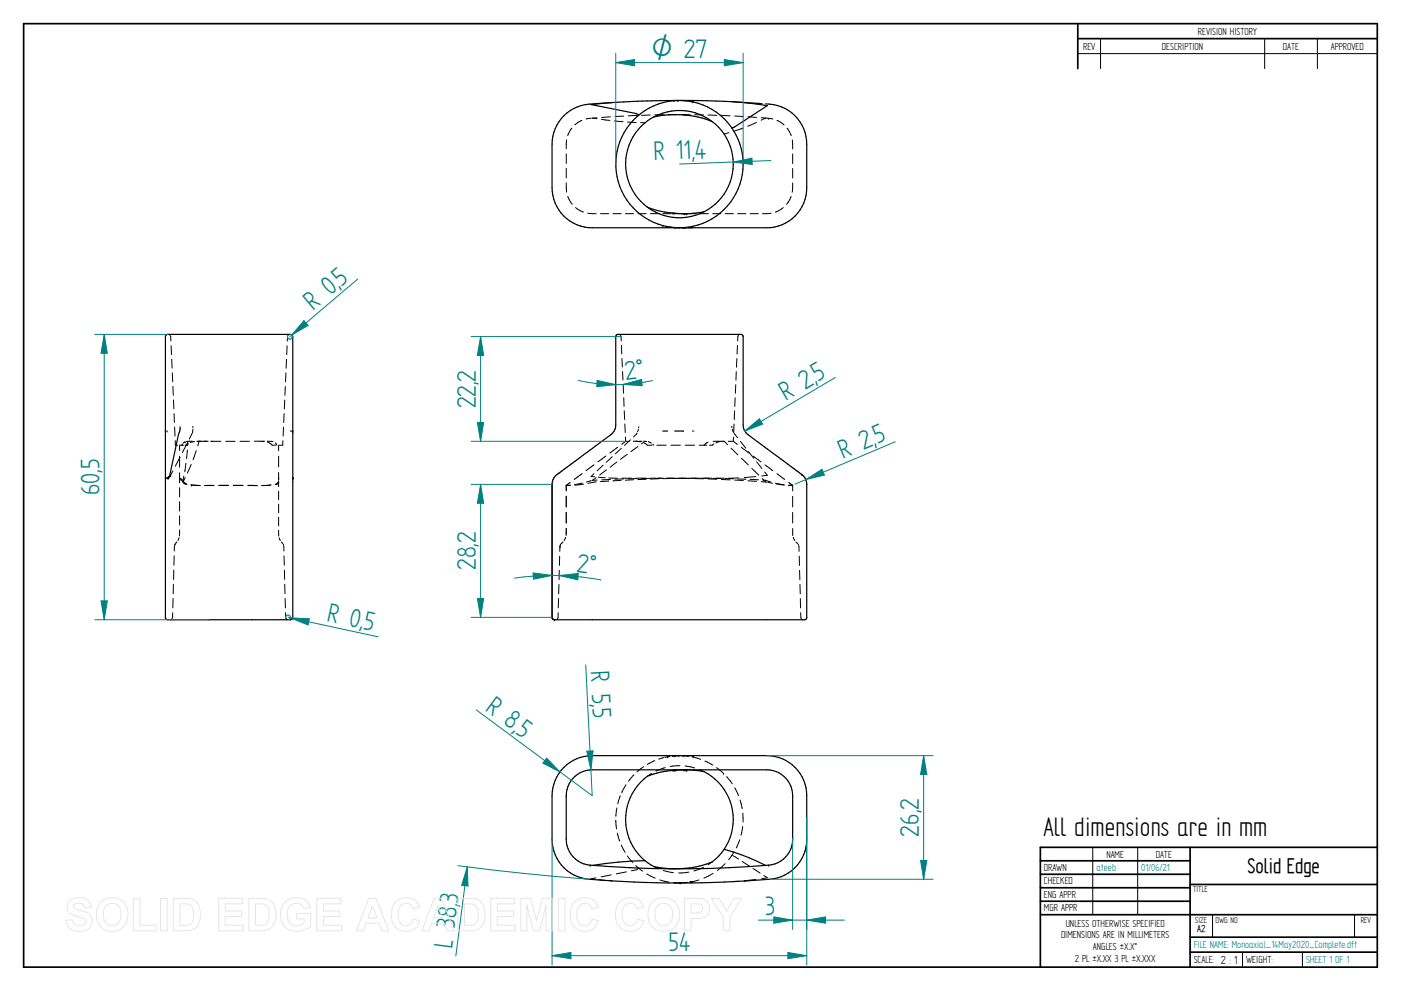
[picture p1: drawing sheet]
<svg xmlns="http://www.w3.org/2000/svg" width="594mm" height="420mm" viewBox="0 0 594 420" stroke-linecap="round" stroke-linejoin="round" font-family="sans-serif">
<g fill="none" stroke="#000" stroke-width=".72">
<path d="M10 10h574v400h-574zM457 10v19.1M457 16.4h127M504.6 359.2v50.8M584 359.2h-142.9v50.8M441.1 365h63.5M441.1 370.7h63.5M441.1 376.4h63.5M504.6 375h79.4M441.1 382.1h63.5M441.1 387.8h142.9M504.6 397.3h79.4"/>
<path d="M504.6 403.7h79.4"/>
</g>
<g fill="none" stroke="#000" stroke-width=".42">
<path d="M466.7 16.4v12.7M536.3 16.4v12.7M558.6 16.4v12.7M457 22.7h127M240.3 59.3l-.2 3.8M242.5 54.4l-1.8 3.1M246.8 51.1l-3.1 1.9M250.6 50.1l-2.1 .4M251 50.1h.3M251.3 50.1l1.8 .2M253.2 50l-1.9 .1M255 50.6l3.6 .5"/>
<path d="M258.8 49.5l-3.7 .3M260.5 51.3l3.7 .3M264.4 49.2l-3.6 .2M266.1 51.7l3.6 .2M270.1 48.9l-3.7 .2M271.6 52l1.9 .1M275.8 48.8l-3.8 .1M281.4 48.6l-3.7 .1M285.6 48.6h.4M285.7 42.6h1.4M286.5 48.6h.3M287 48.6h-3.7"/>
<path d="M287.4 42.6h.1M287.5 42.6h.1M287.6 42.6h.1M287.8 42.6h.4M288.5 42.6l2.7 .2M289 48.6h3.7M290 48.8h.3M290.6 48.8h.2M292.6 43l1.4 .2M293.6 43.1h.1M294.6 48.6l3.7 .1M300.2 48.8l3.7 .1"/>
<path d="M305.9 48.9l3.7 .2M309.1 56.3l-2 .6M311.5 49.2l3.7 .2M315 54.3l-3.9 1.4M317.2 49.5l3.6 .3M320.8 51.9l-3.8 1.6M322 43.9h1.2M322.8 49.9l1.8 .1M324.4 44l1.3 .1M324.6 50l.2 .1M324.6 50l-1.8 1M325.1 50.1h.4"/>
<path d="M325.7 50.1l.2 .1M325.9 50.2l1.8 .3M325.9 50.2h.1M329.5 51.1l3 1.9M333.7 54.4l1.8 3.1M336 59.4l.1 3.8M240.1 65.2v4.1M240.1 71.4v4M240.1 77.5l.2 3.9M336.1 65.3v4M336.1 71.4v4.1M336.1 77.6l-.2 3.9"/>
<path d="M240.8 83.4l1.8 3.2M244 88l3.3 1.9M249.2 90.4l3.6 .2M254.6 90.6h3.5M259.9 90.6h3.5M265.2 90.6h3.5M270.5 90.6h3.5M275.8 90.6h3.5M281 90.6h3.6M282.3 96h.1M282.4 96h.1M283.1 96.1h.1"/>
<path d="M283.6 96.2l1.1 .1M285.4 90.3l.1 .1M285.4 90.3h.1M285.6 90.4h.2M285.9 96.4l2.3 .2M285.9 90.4h.1M286 90.4h.1M286.1 96.5h.1M286.3 90.6h3.5M289.7 96.5h.1M289.9 90.6h.1M290 90.6h.1"/>
<path d="M290.2 90.6h.1M290.3 90.6h.1M290.4 90.6h.4M290.5 96.6h-1.1M290.6 90.6h.3M291 90.6h.1M291.1 90.6h.1M291.2 90.6h.1M291.6 90.6h3.5M296.9 90.6h3.5M302.2 90.6h3.5M307.5 90.6h3.5"/>
<path d="M312.8 90.6h3.5M318 90.6h3.6M327 90.4l-3.7 .2M332.1 88l-3.2 1.9M335.4 83.5l-1.9 3.2M335.4 83.4v.1M71.4 141.8h.2M71.9 141.9l.3 .3M72.3 142.5l.2 2.1M72.6 146.6l.1 3.7M72.8 152.3l.2 3.8M73.1 158.1l.1 3.7"/>
<path d="M121.2 158.1l-.1 3.8M121.5 152.4l-.2 3.7M121.7 146.6l-.1 3.8M122 142.5l-.2 2.1M122.4 141.9l-.3 .3M122.9 141.8h-.2M262.3 141.8h.2M262.8 141.9l.4 .3M263.3 142.5l.1 2M263.5 146.4l.1 3.7M263.7 152l.2 3.6M264 157.5l.2 3.7"/>
<path d="M312.2 157.6l-.1 3.6M312.5 152l-.2 3.7M312.7 146.5l-.2 3.6M312.9 142.5l-.1 2.1M313.3 141.9l-.3 .3M313.9 141.8h-.3M73.3 163.8l.2 3.8M73.6 169.6l.1 3.8M73.8 175.3l.1 3.8M120.5 175.4l-.2 3.8M120.7 169.6l-.1 3.8M121 163.9l-.2 3.7"/>
<path d="M264.2 163.1l.2 3.6M264.5 168.6l.1 3.7M264.7 174.2l.2 3.6M265 179.7l.1 3.7M311.3 179.8l-.2 3.6M311.5 174.2l-.1 3.7M311.7 168.7l-.1 3.6M312 163.1l-.2 3.7M70.7 182.8h.1M70.9 182.8h.1M73.3 199.6l-1 1.9M74 181.1l.2 3.8"/>
<path d="M74.3 186.8l.1 2h.9M76.2 188.8v2.3M76.2 193.4v4.7M76.3 193.8l-2 3.9M77.3 188.3h.1M77.3 188.3l-.1 .5M77.8 188.8h-1.5M78.5 187.3l-.8 .6M78.5 187.3h.1M78.9 196.4l-.5 3.6M79.3 188.1l-2 3.8M79.5 190.8l-.4 3.7"/>
<path d="M79.6 187.1l-.5 .1M79.6 187.1l-.1 1.8M79.8 188.1l-.7 .7h-.6M81.1 196.9l-1.6 3.7M81.4 183.7l-1.1 2.4M81.6 187.1h-2M81.7 183.1h.1M81.8 180.8v.5M81.8 181.9l-.1 1.2M82.5 187.2l-1.8 .4M83.2 191.1l-1.3 3.8M83.6 187.1h4"/>
<path d="M84.4 187.1l-.5 2M84.4 187.1h-.9M84.4 187.1h1M86.4 187.1h1.9M89.3 187.1h.9M89.7 187.1h4M95.7 187.1h4M101.8 187.1h3.9M107.8 187.1l4 .1M112.2 187.1h-1.2M113.4 187.1l2.3 .1M113.4 187.1h.1"/>
<path d="M113.8 187.6l1.6 1.2h1.5M116.8 187.8l.6 1M118.1 193.4v4.6M118.1 188.8v2.3M120 186.9l-.1 1.9h-1.5M120.2 181.1l-.1 3.8M124.1 182.9h.1M124.1 182.8h.1M251.9 197.1l-3.4 2.4M255.7 197.2l-2.5 2.4M256.9 193.3l-3.3 2.5M257.2 199.2l-2.9 2.2"/>
<path d="M259.6 193.6l-2.5 2.4M261.6 195.9l-2.9 2.2M262 189.6l-3.4 2.5M263.5 190.1l-2.6 2.3M265.2 185.3l.1 1.8M265.3 187.1h1.6M265.3 187.1l-1.7 1.2M266 192.6l-2.9 2.1M267.3 186.5l-2.5 2.3M268.5 187.1l3.1 .2M270.1 183.6l-1.5 1.7M270.4 187.1h-.6"/>
<path d="M270.5 189.3l-3 2.2M270.7 182l-.3 1M270.9 180.9l-.1 .5M271.1 187.1h1.2M272.9 187.1h.6M273.2 187.9l1.3 .9h2M273.5 187.1l.7 .1M273.5 187.1l-1.5 1.1M274.9 187.3l1.3 .6M276.8 188.3l.4 .5M278.5 188.8h4M284.5 188.8h4"/>
<path d="M290.5 188.8h4M293.6 182.8h.2M294.1 182.8h.2M296.5 188.8h3.2M300.2 187.5l-1.7 1.3M302.3 187.1h4.3M302.7 188.2l-.7 .6h-1.1M305.3 187.2l-1.7 .6M306.2 187.1h.9l1.4 1.5M308.8 187.1h2.1M310 190l2.9 2.8M310.3 180.8l.1 .6"/>
<path d="M310.5 182l.4 1.1M310.9 187.1l1.7 1.3M311 185.3l-.1 1.8M311.3 183.7l1.5 1.9M313.9 187.1l2.3 2.9M314.3 189.7l3.3 2.4M314.4 194.3l2.9 2.8M317.4 191.5l2.3 2.8M318.8 198.6l2.9 2.8M319.4 193.4l3.3 2.4M320.8 195.8l2.3 2.8M324.4 197.1l3.3 2.5"/>
<path d="M71 202.6l-.3 .1M71.3 202.3h.1M71.8 201.9l-.5 .4M72.1 201.7h.1M72.2 201.7h.1M72.3 201.6h.1M72.3 201.5h.1M76.2 200.4v4.4M76.2 206.8v3.9M76.2 212.7v4M76.2 218.7v3.9M76.2 202.8h.1"/>
<path d="M76.2 202.8l.1 .3M76.2 202.7h.1M76.4 202.8h.1M76.6 203.4l.5 .5M76.7 203l.4 .2M77.4 204.1l.2 .2M77.6 204.3l.5 .7 1.2 .4M77.7 203.8h.1M77.7 203.7h.1M77.7 203.9h.1M77.7 203.9l.4 .6 .9 .6M78 201.8l-.4 1.8-.2-.1"/>
<path d="M78.5 202.5l-.9 1.8M81 205.5l1.8 .2M81.1 205.7l1.7 .1M81.1 205.7h.1M82.8 205.8l1.9 .1M82.8 205.7l2.1 .2M86.7 205.9h4M90.7 205.8h-3.9M92.8 205.8h4.1h-4.1M98.9 205.8h4.1M99 205.8h4M105.1 205.8l3.9 .1"/>
<path d="M105.1 205.9h4M110.9 205.9h.5M114.7 205.7l-3.3 .2M115 205.6l-3.6 .3M118.1 202.7v.1M118.1 200.3v2.3M118.1 202.5h.1M118.1 202.9h.1M118.1 202.7v.8M118.1 204v2.3M118.1 208.2v3.7M118.1 213.7v3.7"/>
<path d="M118.1 219.3v3.6M118.1 203.8l-.2 .7-.9 .6M118.1 204.6l-.4 .6-1 .3M124.1 202.6h.1M124.2 202.6h.1M240.1 205.8h1.8M240.1 205.8v2.3M240.1 210.4v4.5M240.1 217.2v4.5M240.2 205.7h.1M241.8 204.5l-1.6 1.2M241.8 205.7l-1.7 .2"/>
<path d="M246.8 200.8l-3.3 2.4M246.9 204.8l-3.3 .7M247.4 205.3l-3.6 .4M250.6 203.8l-1.9 .6M251.3 203.6l-.3 .1M251.9 200.8l-1.3 1.2 1.5 .1M252.8 202.5l-1.5 1.1M252.8 204.3l-3.5 .6M253.2 203.5l-1.9 .1M253.7 202.3l2.9 .3M258.1 204l-3.5 .2M258.1 202.6l3.6 .1"/>
<path d="M258.9 203.3l-3.8 .2M263.4 203.7l-3.5 .2M263.7 202.7h4.1M264.5 203.1l-3.7 .1M268.7 203.4l-3.5 .2M269.8 202.7h4M270.1 202.9l-3.7 .1M274 203.2l-3.5 .1M275.8 202.8l-3.8 .1M275.9 202.7h2M278.8 202.7h1.8M279.3 203l-3.5 .1"/>
<path d="M281.4 202.8h-3.7M282.4 202.7h3.5M283.3 202.8h3.8M284.6 202.9h-3.6M287.7 202.7h3.5M289 202.8l3.7 .1M289.8 202.8h-3.5M291.6 202.8h3.5M293.1 202.7h3.4M294.6 202.9l3.7 .1M296.9 202.8h3.5M298.4 202.7h3.5"/>
<path d="M300.3 203.1l3.6 .1M302.2 202.8l3.5 .1M303.7 202.7h3.5M305.9 203.3l3.7 .2M307.5 202.9l3.5 .1M311.5 203.5l3.7 .2M312.8 203.1l3.5 .1M313.1 202.6l-4.1 .1M317.2 203.8l3.6 .3M318.1 203.2h.1M318.2 203.2l3.4 .2M320.5 202.1l-4.9 .4"/>
<path d="M322.8 204.2l1.8 .1M323.2 202.9l1.4 1.4M323.4 203.5l3.4 .8M324.3 200.1l1.1 1.4-2.4 .3M324.6 204.3l.4 .1M325.5 204.5l2.1 .4M328.7 204.9l3.7 .6M329.3 205.2l3.4 .5M329.4 200.8l3.3 2.5M334.3 205.7l1.8 .2M334.4 205.7l1.7 .1M334.5 204.6l1.6 1.2"/>
<path d="M336.1 205.8v2.3M336.1 210.4v4.5M336.1 217.3v4.4M73.9 235.7l-.2 3.9M74 231.4l-.1 2.2M74.2 230.7l-.2 .4M74.2 230.7h.1M75 229.7l-.5 .7M75.9 228l-.5 1.2M76.2 224.7l-.1 2.5M118.1 224.8l.1 2.5M118.4 228l.5 1.2"/>
<path d="M119.3 229.8l.5 .6M120.1 230.7l.2 .4M120.3 231.4l.1 2.2M120.4 235.7l.2 3.9M237.3 235.8l-.1 3.9M237.4 231.8v2M237.4 231.8h.1M237.5 231.6l-.1 .2M237.8 230.7l-.3 .5M238.8 229.7l-.8 .8M239.9 227.8l-.7 1.4M240.1 224.1l-.1 2.9"/>
<path d="M336.1 224.1l.1 3M336.4 227.8l.6 1.4M337.5 229.8l.7 .7M338.4 230.7l.3 .5M338.7 231.6l.1 2.2M338.9 235.8l.1 3.9M73.2 259.8l-.1 2.2M73.4 253.7l-.1 4M73.5 247.7l-.1 4M73.7 241.7l-.1 4M120.6 241.7l.1 4M120.7 247.7l.2 4"/>
<path d="M120.9 253.7l.1 4M121.1 259.8l.1 2.2M236.7 259.8l-.1 2.2M236.8 253.8l-.1 3.9M237 247.8l-.1 4M237.1 241.8v3.9M339 241.8l.2 3.9M339.2 247.8l.1 4M339.4 253.8l.1 3.9M339.5 259.8l.1 2.2M72.4 262.7l-.2 .1M73 262.3l-.4 .3"/>
<path d="M121.3 262.3l.3 .3M121.9 262.7l.2 .1M235.8 262.7l-.2 .1M236.5 262.3l-.4 .3M339.7 262.3l.4 .3M340.3 262.7l.3 .1M263 337.4l-1 3.4M263.7 335.7h.1M265.5 332.7l-1.7 3M268.8 328.5l-2.3 2.7M272.9 325.1l-2.8 2.1M276.3 328l-1.8 1.1"/>
<path d="M277.6 322.5l-3.1 1.6M281.4 321.2l-2.1 .7M282.1 325.5l-3.9 1.4M283.1 320.8h.1M283.7 320.8l-1.8 .3M284 320.7l-.9 .1M285.4 326.6h.1M285.8 326.6h-.2M286 326.6h.1M286.1 320.5h.1M286.8 320.4l-.7 .1M287.6 320.4h1.1"/>
<path d="M287.8 320.4h.1M287.8 320.4l-2.7 .2 1-.1M288.3 324.7l-4.1 .3M289.3 320.4h.4M289.3 320.4h1.3M289.7 320.4l1.9 .2M289.7 320.4h.1M289.9 326.4h.1M290 326.4h.1M290.2 326.4h.1M290.3 326.4h.1M290.5 324.8l4.1 .8"/>
<path d="M290.6 326.4h.1M290.7 326.4h.1M290.9 326.4h.1M291.1 326.4h.1M291.2 326.4h.1M291.6 320.4h.1M291.7 320.4h.4M291.7 320.4h.1M291.8 320.4h.1M292.2 320.4h.1M292.3 320.4h.3M292.4 320.4h.8"/>
<path d="M292.9 320.4h.5M293.5 320.9l3.6 1M293.6 320.4h.1M293.7 320.4h.1M293.8 320.4h.1M293.9 320.4h.1M294 320.4h.1M296.6 326.3l1.9 .9M298.9 322.7l3.4 1.7M303.9 325.5l2.9 2.4M306.8 327.9h.1M308.2 329.3l2.3 3"/>
<path d="M311.5 334l1.6 3.4M313.8 339.2l.9 3.6M261.1 347.9l.3 3.5M261.1 347.9h.1M261.6 342.6l-.5 3.5M261.8 353.2l1 3.4M263.4 358.3l1.7 3.1M313.7 356l-1.5 3.5M314.9 350.4l-.7 3.8M315 344.8l.1 3.7M463.4 359.2v28.6M482.4 359.2v28.6"/>
<path d="M252.7 372.2l-2.1 .4 1.5 .2M253.7 373l2.9 .3M258.1 373.3l1.5 .2M259.2 370.9l-4.3 .9M265.6 369.7l-4.2 .8M266.1 362.9l2.2 2.8M269.6 367l1.3 1.2M270 368.7l-2.2 .5M270.5 368.3l-.3 .2M270.7 368.2h.2M270.9 368.2l1.6 1.2M274.2 370.5l3.6 1.8"/>
<path d="M277.2 367.4l2 .9M279.8 373.1l4 .9M281.3 369.1l4.2 .9M285.7 374.4h1.4M285.8 374.3l3 .1M288.4 374.4h.1M289.2 374.3l-.8 .1M291.2 374.1l-2.8 .3M291.6 374.1l-1.5 .2M291.7 374.1l-1.9 .2M292.1 369.7l-4.3 .4M293.3 373.9l-.8 .1"/>
<path d="M293.4 373.8h.1M293.6 373.8h-.1M293.6 373.8h.1M293.6 373.8l-.9 .2M294 373.7l-1.4 .2M296.4 373.1l-2.2 .6M298.3 367.7l-4 1.6M302 365.4l-1.8 1.2M302.3 370.3l-3.8 2M307.5 366.2l-3.3 2.9M310.3 362.8l-1.3 1.7M310.5 362.7l-.2 .1"/>
<path d="M310.8 362.8l.4 .2M311.3 361.2l-1 1.6M311.4 363.1l1.8 1.1M313.2 373.6l-2.5 .2M314.7 365.3l3 1.9M315.6 373.4h.1M319.3 368.2l3 2M320.5 372.9l-4.9 .5M323.9 371.2l1.5 1-2.4 .3M514.2 387.9v9.4M574.4 387.9v9.4M526.9 403.7v6.3"/>
<path d="M552.3 403.7v6.3"/>
</g>
<g fill="none" stroke="#000" stroke-width=".51">
<path d="M259.6 43.5l-9 .8 19.3 3.9 1 .6M259.6 43.5l-9.8 .7a17 17 0 0 0-15.7 16.9v18.5a17 17 0 0 0 17 17h74a16.9 16.9 0 0 0 17-17v-18.5a17 17 0 0 0-16.4-17M277.2 49.6a22.9 22.9 0 0 1 24.8 2M277.2 49.6a22.7 22.7 0 0 0-2.7 38.2M277.2 49.6a42.6 42.6 0 0 1 24.8 2M287.4 42.6l-15 .2-12.8 .7M288.2 42.6l22.5 .5M302 51.6a22.7 22.7 0 0 1-3.5 38.2M310.7 43.1l14.7 1.7-13.7 8.9-1.4 .5M310.7 43.1l11.3 .8M274.5 87.8a45.2 45.2 0 0 0 24 2M274.5 87.8a22.7 22.7 0 0 0 24 2"/>
<path d="M76.4 180.9l-.2 2.1-4.6 19.3M123.2 182.8h.4M124.1 182.8h.1M281 182.8h2.1M286.1 182.8l3.6 .1M71.2 202.6l-1.1 .1M71.6 202.3l-.3 .2M124.2 202.5v-59.8l-.3-.7-.8-.2h-51.9l-.8 .2-.3 .7v119l.3 .8 .8 .3h51.9l.8-.3 .3-.8v-59M234.1 205.1a7 7 0 0 1 3.5-4.9l17-12.7a16.3 16.3 0 0 0 6.2-5.5l.3-1.7v-37.6l.3-.7 .7-.2h52l.7 .2 .3 .7v37.6a5.6 5.6 0 0 0 3.2 4.8l20.8 15.4a5.9 5.9 0 0 1 3 4.8v56.4l-.3 .8-.7 .3-106.4-.1-.6-1v-56.4M239.1 325.4a16.6 16.6 0 0 1 12-5h74a17 17 0 0 1 17 17v18.5a17 17 0 0 1-15.8 16.9 450.3 450.3 0 0 1-78.1-.2 17 17 0 0 1-14.1-16.7v-18.5a17.1 17.1 0 0 1 5-12zM242.9 330.1l.9-1a11.1 11.1 0 0 1 7.3-2.7h74a11 11 0 0 1 11 11v18.5a11.1 11.1 0 0 1-10.2 10.9 449.1 449.1 0 0 1-77-.2 11 11 0 0 1-8.8-10.7l.1-19.9a11.1 11.1 0 0 1 2.7-5.9zM285.4 326.6l-4.1 .6a15.3 15.3 0 0 0-12.2 7.6 22.6 22.6 0 0 0 4.4 30.1"/>
<path d="M286.5 326.5l-1.1 .1M291 326.4l-4.5 .1M291.3 326.4h1.2a15.2 15.2 0 0 1 13.4 6.8 22.8 22.8 0 0 1 1.2 26.9M273.5 364.9a153.5 153.5 0 0 0-22.2 2M273.5 364.9a11 11 0 0 0 8.4 3.2l2.8 .2M287.9 374.4h.5M307.1 360.1a89.1 89.1 0 0 1 17.5 6.8M307.1 360.1a16.6 16.6 0 0 1-13.4 7.7l-8.1 .5"/>
<circle cx="288.1" cy="69.6" r="27"/>
</g>
<g fill="#000">
<circle cx="285.7" cy="42.6" r=".25"/>
<circle cx="281" cy="95.6" r=".25"/>
<circle cx="290.5" cy="96.6" r=".25"/>
<circle cx="70.1" cy="182.8" r=".25"/>
<circle cx="71.2" cy="202.6" r=".25"/>
<circle cx="71.3" cy="202.6" r=".25"/>
<circle cx="71.5" cy="202.4" r=".25"/>
<circle cx="71.6" cy="202.3" r=".25"/>
<circle cx="124.2" cy="202.7" r=".25"/>
<circle cx="124.2" cy="202.6" r=".25"/>
<circle cx="236.1" cy="201.3" r=".25"/>
<circle cx="340.1" cy="201.3" r=".25"/>
<circle cx="235.1" cy="262.8" r=".25"/>
<circle cx="285.4" cy="326.6" r=".25"/>
<circle cx="286.3" cy="326.5" r=".25"/>
<circle cx="291.1" cy="326.4" r=".25"/>
<circle cx="291.2" cy="326.4" r=".25"/>
<circle cx="250.3" cy="366.8" r=".25"/>
<circle cx="325.9" cy="366.8" r=".25"/>
</g>
<path d="M234.1 355.9v53.3M342.1 346.6v62.6M234.1 405.2l8-1.4v2.7z" fill="none" stroke="#008080" stroke-width=".42"/>
<path d="M234.1 405.2l8-1.4v2.7z" fill="#008080"/>
<path d="M334.1 403.8l8 1.4-8 1.3z" fill="none" stroke="#008080" stroke-width=".42"/>
<path d="M334.1 403.8l8 1.4-8 1.3z" fill="#008080"/>
<path d="M325.1 320.4h70.6M326.3 372.8h69.4M390.3 364.8h2.7l-1.3 8zM234.1 405.2h108" fill="none" stroke="#008080" stroke-width=".42"/>
<path d="M390.3 364.8h2.7l-1.3 8z" fill="#008080"/>
<path d="M391.7 320.4l1.3 8h-2.7z" fill="none" stroke="#008080" stroke-width=".42"/>
<path d="M391.7 320.4l1.3 8h-2.7z" fill="#008080"/>
<path d="M391.7 320.4v52.4M194.2 367a1015.9 1015.9 0 0 0 55.6 5.8M198.2 367.5l-4.9 37.8M198.2 367.5l.3 8.2-2.7-.4z" fill="none" stroke="#008080" stroke-width=".42"/>
<path d="M198.2 367.5l.3 8.2-2.7-.4z" fill="#008080"/>
<path d="M202 301l49.1 36.4M231.8 321.4l5.6 5.9-7.2-3.7z" fill="none" stroke="#008080" stroke-width=".42"/>
<path d="M231.8 321.4l5.6 5.9-7.2-3.7z" fill="#008080"/>
<path d="M248.4 281.9l2.7 55.5M248.8 318.5l2.7-.2-.9 8.1z" fill="none" stroke="#008080" stroke-width=".42"/>
<path d="M248.8 318.5l2.7-.2-.9 8.1z" fill="#008080"/>
<path d="M199.8 142.7h63.7M203.8 142.7l1.3 8h-2.7zM199.8 187.1h65.5" fill="none" stroke="#008080" stroke-width=".42"/>
<path d="M203.8 142.7l1.3 8h-2.7z" fill="#008080"/>
<path d="M202.4 179.1h2.7l-1.3 8z" fill="none" stroke="#008080" stroke-width=".42"/>
<path d="M202.4 179.1h2.7l-1.3 8z" fill="#008080"/>
<path d="M203.8 142.7v44.4M199.8 205.4h34.3M203.8 205.4l1.3 8h-2.7zM199.8 261.7h34.3" fill="none" stroke="#008080" stroke-width=".42"/>
<path d="M203.8 205.4l1.3 8h-2.7z" fill="#008080"/>
<path d="M202.4 253.7h2.7l-1.3 8z" fill="none" stroke="#008080" stroke-width=".42"/>
<path d="M202.4 253.7h2.7l-1.3 8z" fill="#008080"/>
<path d="M203.8 205.4v56.3M237.1 244l8.1-.8-.2 2.6z" fill="none" stroke="#008080" stroke-width=".42"/>
<path d="M237.1 244l8.1-.8-.2 2.6z" fill="#008080"/>
<path d="M226.1 242.9l8 1.1-7.9 1.6z" fill="none" stroke="#008080" stroke-width=".42"/>
<path d="M226.1 242.9l8 1.1-7.9 1.6z" fill="#008080"/>
<path d="M218.2 245.1a112.8 112.8 0 0 1 36.6 .8M336.1 355.3v38.8M342.1 355.9v38.2M328.1 388.7l8 1.4-8 1.3z" fill="none" stroke="#008080" stroke-width=".42"/>
<path d="M328.1 388.7l8 1.4-8 1.3z" fill="#008080"/>
<path d="M342.1 390.1l8-1.4v2.7z" fill="none" stroke="#008080" stroke-width=".42"/>
<path d="M342.1 390.1l8-1.4v2.7z" fill="#008080"/>
<path d="M253.2 161.3l7.9 1.8-8 .9zM321.6 390.1h36.5" fill="none" stroke="#008080" stroke-width=".42"/>
<path d="M253.2 161.3l7.9 1.8-8 .9z" fill="#008080"/>
<path d="M264.2 163l7.9-2.1 .2 2.6z" fill="none" stroke="#008080" stroke-width=".42"/>
<path d="M264.2 163l7.9-2.1 .2 2.6z" fill="#008080"/>
<path d="M245.2 161.3a72 72 0 0 0 31.5 .1M354.2 160.1l-38.4 22.7M315.8 182.8l6.2-5.3 1.4 2.3z" fill="none" stroke="#008080" stroke-width=".42"/>
<path d="M315.8 182.8l6.2-5.3 1.4 2.3z" fill="#008080"/>
<path d="M379.6 187.3l-42.5 18M341.7 203.3l6.9-4.3 1 2.4z" fill="none" stroke="#008080" stroke-width=".42"/>
<path d="M341.7 203.3l6.9-4.3 1 2.4z" fill="#008080"/>
<path d="M151.7 118.3l-28.8 24.4M128.9 135.9l1.7 2.1-7 4.1zM122.9 141.8a1 1 0 0 1 1 1 1 1 0 0 1-1.1 1 1 1 0 0 1-.9-1.2" fill="none" stroke="#008080" stroke-width=".42"/>
<path d="M128.9 135.9l1.7 2.1-7 4.1z" fill="#008080"/>
<path d="M121.3 262.3a1.01 1.01 0 0 1 .4-1.5 1.01 1.01 0 0 1 1.4 .8 1.01 1.01 0 0 1-1 1.2M122.1 261.7l38.3 8.3M123.1 262l8.1 .3-.6 2.7z" fill="none" stroke="#008080" stroke-width=".42"/>
<path d="M123.1 262l8.1 .3-.6 2.7z" fill="#008080"/>
<path d="M261.1 22.6v47M307.1 25.2l8 1.3-8 1.4zM315.1 22.6v47" fill="none" stroke="#008080" stroke-width=".42"/>
<path d="M307.1 25.2l8 1.3-8 1.4z" fill="#008080"/>
<path d="M261.1 26.5l8-1.3v2.7z" fill="none" stroke="#008080" stroke-width=".42"/>
<path d="M261.1 26.5l8-1.3v2.7z" fill="#008080"/>
<path d="M261.1 26.5h54M310.9 68.7l7.9-1.6 .2 2.6zM326.9 68.1l-38.7 1.5" fill="none" stroke="#008080" stroke-width=".42"/>
<path d="M310.9 68.7l7.9-1.6 .2 2.6z" fill="#008080"/>
<path d="M40.2 141.8h31M42.8 254.8h2.7l-1.3 8zM40.2 262.8h48.5" fill="none" stroke="#008080" stroke-width=".42"/>
<path d="M42.8 254.8h2.7l-1.3 8z" fill="#008080"/>
<path d="M44.2 141.8l1.3 8h-2.7z" fill="none" stroke="#008080" stroke-width=".42"/>
<path d="M44.2 141.8l1.3 8h-2.7z" fill="#008080"/>
<path d="M44.2 141.8v121" fill="none" stroke="#008080" stroke-width=".42"/>
<g fill="none" stroke="#e6e6e6" stroke-width=".42">
<path d="M29.6 381.8a6.5 6.5 0 0 1 8.5 .8l.6 2.2-2.8 .1a2.7 2.7 0 0 0-2.1-2 2.7 2.7 0 0 0-2.7 1.1 1.87 1.87 0 0 0 2.2 1.8l1.4 .4a4.4 4.4 0 0 1 4 6.2 6.4 6.4 0 0 1-9.1 1.3l-1.2-1.8-.5-1.7 2.7-.3a2.94 2.94 0 0 0 2.6 2.6 2.94 2.94 0 0 0 3.1-1.9 2.67 2.67 0 0 0-2.9-1.8 4.9 4.9 0 0 1-5-4.3l.4-1.6zM43.1 382.1a6.9 6.9 0 0 1 8.2-.5 6.9 6.9 0 0 1 2.8 7.7 6.7 6.7 0 0 1-8 5.5 6.7 6.7 0 0 1-5.1-8.3 6.4 6.4 0 0 1 2.1-4.4zM44.8 384.2a3.9 3.9 0 0 1 4.6-.8 3.9 3.9 0 0 1 2 4.3 3.8 3.8 0 0 1-1.9 4.3 3.8 3.8 0 0 1-4.6-.7 6.6 6.6 0 0 1-.1-7.1zM56.5 381h2.8v11.3h6.9v2.3h-9.7zM68.1 380.9h2.8v13.7h-2.8zM73.5 380.9h5a5.9 5.9 0 0 1 6.5 7 5.9 5.9 0 0 1-6.3 6.7h-5.2zM76.3 383.2h1.8a3.4 3.4 0 0 1 4 3.9v1.2a3.2 3.2 0 0 1-3.8 4h-2zM92.7 380.9h10.2v2.3h-7.4v3h6.9v2.4h-6.9v3.7h7.7v2.3h-10.5zM105.5 380.9h5.1a5.9 5.9 0 0 1 6.4 7 5.9 5.9 0 0 1-6.3 6.7h-5.2zM108.3 383.2h1.9a3.4 3.4 0 0 1 4 3.9v1.2a3.2 3.2 0 0 1-3.8 4h-2.1zM120.9 382.4a7.3 7.3 0 0 1 9.7 .1l1 2.2-2.7 .5a3.7 3.7 0 0 0-4.6-2 3.7 3.7 0 0 0-2.5 4.4 4.2 4.2 0 0 0 2.2 4.5 4.2 4.2 0 0 0 5-.8v-1.7h-3.2v-2.3h6v5.4a8.1 8.1 0 0 1-11.8-.8 8.3 8.3 0 0 1 .9-9.5zM134.4 380.9h10.2v2.3h-7.4v3h6.9v2.4h-6.9v3.7h7.6v2.3h-10.4z"/>
<path d="M156.4 380.9h3l5.5 13.7h-3l-1.2-3.1h-5.5l-1.1 3.1h-3zM157.9 384.1l1.9 5.1h-3.7zM167.7 382.5a6 6 0 0 1 10.2 2.1l-2.8 .7a3.2 3.2 0 0 0-3.9-2.2 3.2 3.2 0 0 0-2.4 3.8 4.6 4.6 0 0 0 2.5 5.5 3.2 3.2 0 0 0 4-2.8l2.6 .8a6.1 6.1 0 0 1-7.2 4.3 6.1 6.1 0 0 1-4.8-6.8 7.7 7.7 0 0 1 1.8-5.4zM184.1 380.9h3.1l5.5 13.7h-3l-1.2-3.1h-5.5l-1.1 3.1h-3zM185.7 384.1l1.9 5.1h-3.8zM194.2 380.9h5a5.9 5.9 0 0 1 6.5 7 5.9 5.9 0 0 1-6.3 6.7h-5.2zM197 383.2h1.8a3.4 3.4 0 0 1 4 3.9v1.2a3.2 3.2 0 0 1-3.8 4h-2zM208.1 380.9h10.2v2.3h-7.4v3h6.9v2.4h-6.9v3.7h7.6v2.3h-10.4zM220.8 380.9h4.2l2.5 9.3 2.4-9.3h4.2v13.7h-2.5l-.1-10.8-2.7 10.8h-2.7l-2.7-10.8v10.8h-2.6zM236.8 380.9h2.8v13.7h-2.8zM243.5 382.5a6 6 0 0 1 10.2 2.1l-2.8 .7a3.2 3.2 0 0 0-3.8-2.2 3.2 3.2 0 0 0-2.4 3.8 4.6 4.6 0 0 0 2.4 5.5 3.2 3.2 0 0 0 4-2.8l2.6 .8a6.1 6.1 0 0 1-7.2 4.3 6.1 6.1 0 0 1-4.7-6.8 7.7 7.7 0 0 1 1.7-5.4zM262.7 382.5a6 6 0 0 1 10.2 2.1l-2.7 .7a3.2 3.2 0 0 0-3.9-2.2 3.2 3.2 0 0 0-2.4 3.8 4.6 4.6 0 0 0 2.4 5.5 3.2 3.2 0 0 0 4-2.8l2.7 .8a6.1 6.1 0 0 1-7.2 4.3 6.1 6.1 0 0 1-4.8-6.8 7.7 7.7 0 0 1 1.7-5.4z"/>
<path d="M277 382.1a6.9 6.9 0 0 1 8.2-.5 6.9 6.9 0 0 1 2.8 7.7 6.7 6.7 0 0 1-8.1 5.5 6.7 6.7 0 0 1-5.1-8.3 6.4 6.4 0 0 1 2.2-4.4zM278.7 384.2a3.9 3.9 0 0 1 4.6-.8 3.9 3.9 0 0 1 1.9 4.3 3.8 3.8 0 0 1-1.8 4.3 3.8 3.8 0 0 1-4.7-.7 6.6 6.6 0 0 1 0-7.1zM290.3 380.9h5.2a4.4 4.4 0 0 1 5.4 4.3 4.4 4.4 0 0 1-5.4 4.2h-2.4v5.2h-2.8zM293.1 383.2h1.8a2.1 2.1 0 0 1 2.6 .6 2.1 2.1 0 0 1 0 2.6 3.4 3.4 0 0 1-2.9 .7h-1.5zM301.6 380.9h3.3l3.2 5.4 3.2-5.4h3.2l-5 7.9v5.8h-2.8v-5.8z"/>
</g>
<g font-size="12.8" fill="#008080">
<text x="277.2" y="68" transform="rotate(-2 277.2 68)">R 11,</text>
<text x="294.8" y="67.3" transform="rotate(-2 294.8 67.3)">4</text>
<text x="144.8" y="121.6" transform="rotate(-40 144.8 121.6)">5</text>
<text x="132.8" y="131.7" transform="rotate(-40 132.8 131.7)">R 0,</text>
<text x="265.4" y="161" transform="rotate(-7 265.4 161)">2°</text>
<text x="346.8" y="162.1" transform="rotate(-30 346.8 162.1)">5</text>
<text x="201.8" y="173" transform="rotate(-90 201.8 173)">22,2</text>
<text x="333.2" y="170.2" transform="rotate(-30 333.2 170.2)">R 2,</text>
<text x="372.1" y="188.3" transform="rotate(-23 372.1 188.3)">5</text>
<text x="357.5" y="194.5" transform="rotate(-23 357.5 194.5)">R 2,</text>
<text x="42.2" y="210.1" transform="rotate(-90 42.2 210.1)">60,5</text>
<text x="201.8" y="241.7" transform="rotate(-90 201.8 241.7)">28,2</text>
<text x="244.3" y="242.4" transform="rotate(7 244.3 242.4)">2°</text>
<text x="138.3" y="263.2" transform="rotate(12 138.3 263.2)">R 0,</text>
<text x="153.7" y="266.5" transform="rotate(12 153.7 266.5)">5</text>
<text x="250.5" y="284.6" transform="rotate(87 250.5 284.6)">R 5,</text>
<text x="205.4" y="301" transform="rotate(37 205.4 301)">R 8,</text>
<text x="251.2" y="300.1" transform="rotate(87 251.2 300.1)">5</text>
<text x="218.3" y="310.6" transform="rotate(37 218.3 310.6)">5</text>
<text x="389.7" y="354.7" transform="rotate(-90 389.7 354.7)">26,2</text>
<text x="194.1" y="383.2" transform="rotate(-83 194.1 383.2)">3</text>
<text x="324.4" y="388.1">3</text>
<text x="191.7" y="402.3" transform="rotate(-83 191.7 402.3)">L 38,</text>
<text x="283.5" y="403.1">54</text>
</g>
<text font-size="12.8" x="442.5" y="354.5">All dimensions are in mm</text>
<text font-size="12.3" fill="#008080" x="276.3" y="24.6">O 27</text>
<text font-size="10.1" x="529" y="370.2">Solid Edge</text>
<text font-size="5.6" x="517.7" y="408.5">2 : 1</text>
<g font-size="4.9">
<text x="507.9" y="14.7">REVISION HISTORY</text>
<text x="459.3" y="21">REV</text>
<text x="492.7" y="21">DESCRIPTION</text>
<text x="544" y="21">DATE</text>
<text x="564.3" y="21">APPROVED</text>
<text x="469.1" y="363.6">NAME</text>
<text x="490.1" y="363.6">DATE</text>
<text x="442.7" y="369.3">DRAWN</text>
<text x="442.7" y="375">CHECKED</text>
<text x="442.7" y="380.7">ENG APPR</text>
<text x="442.7" y="386.4">MGR APPR</text>
<text x="451.9" y="392.9">UNLESS OTHERWISE SPECIFIED</text>
<text x="449.9" y="397.9">DIMENSIONS ARE IN MILLIMETERS</text>
<text x="455.7" y="407.8">2 PL ±X.XX 3 PL ±X.XXX</text>
<text x="463.5" y="402.9">ANGLES ±X.X°</text>
<text x="506.2" y="408.3">SCALE:</text>
<text x="528.4" y="408.3">WEIGHT:</text>
</g>
<g font-size="4.9" fill="#008080">
<text x="464.9" y="369.3">ateeb</text>
<text x="483.9" y="369.3">01/06/21</text>
<text x="506.2" y="402">FILE NAME: Monoaxial_14May2020_Complete.dft</text>
<text x="553.8" y="408.4">SHEET 1 OF 1</text>
</g>
<text font-size="4.8" x="507.7" y="395.3">A2</text>
<g font-size="4.1">
<text x="505.9" y="378.3">TITLE</text>
<text x="506.9" y="391.1">SIZE</text>
<text x="515.4" y="391.1">DWG NO</text>
<text x="577" y="391.1">REV</text>
</g>
</svg>
